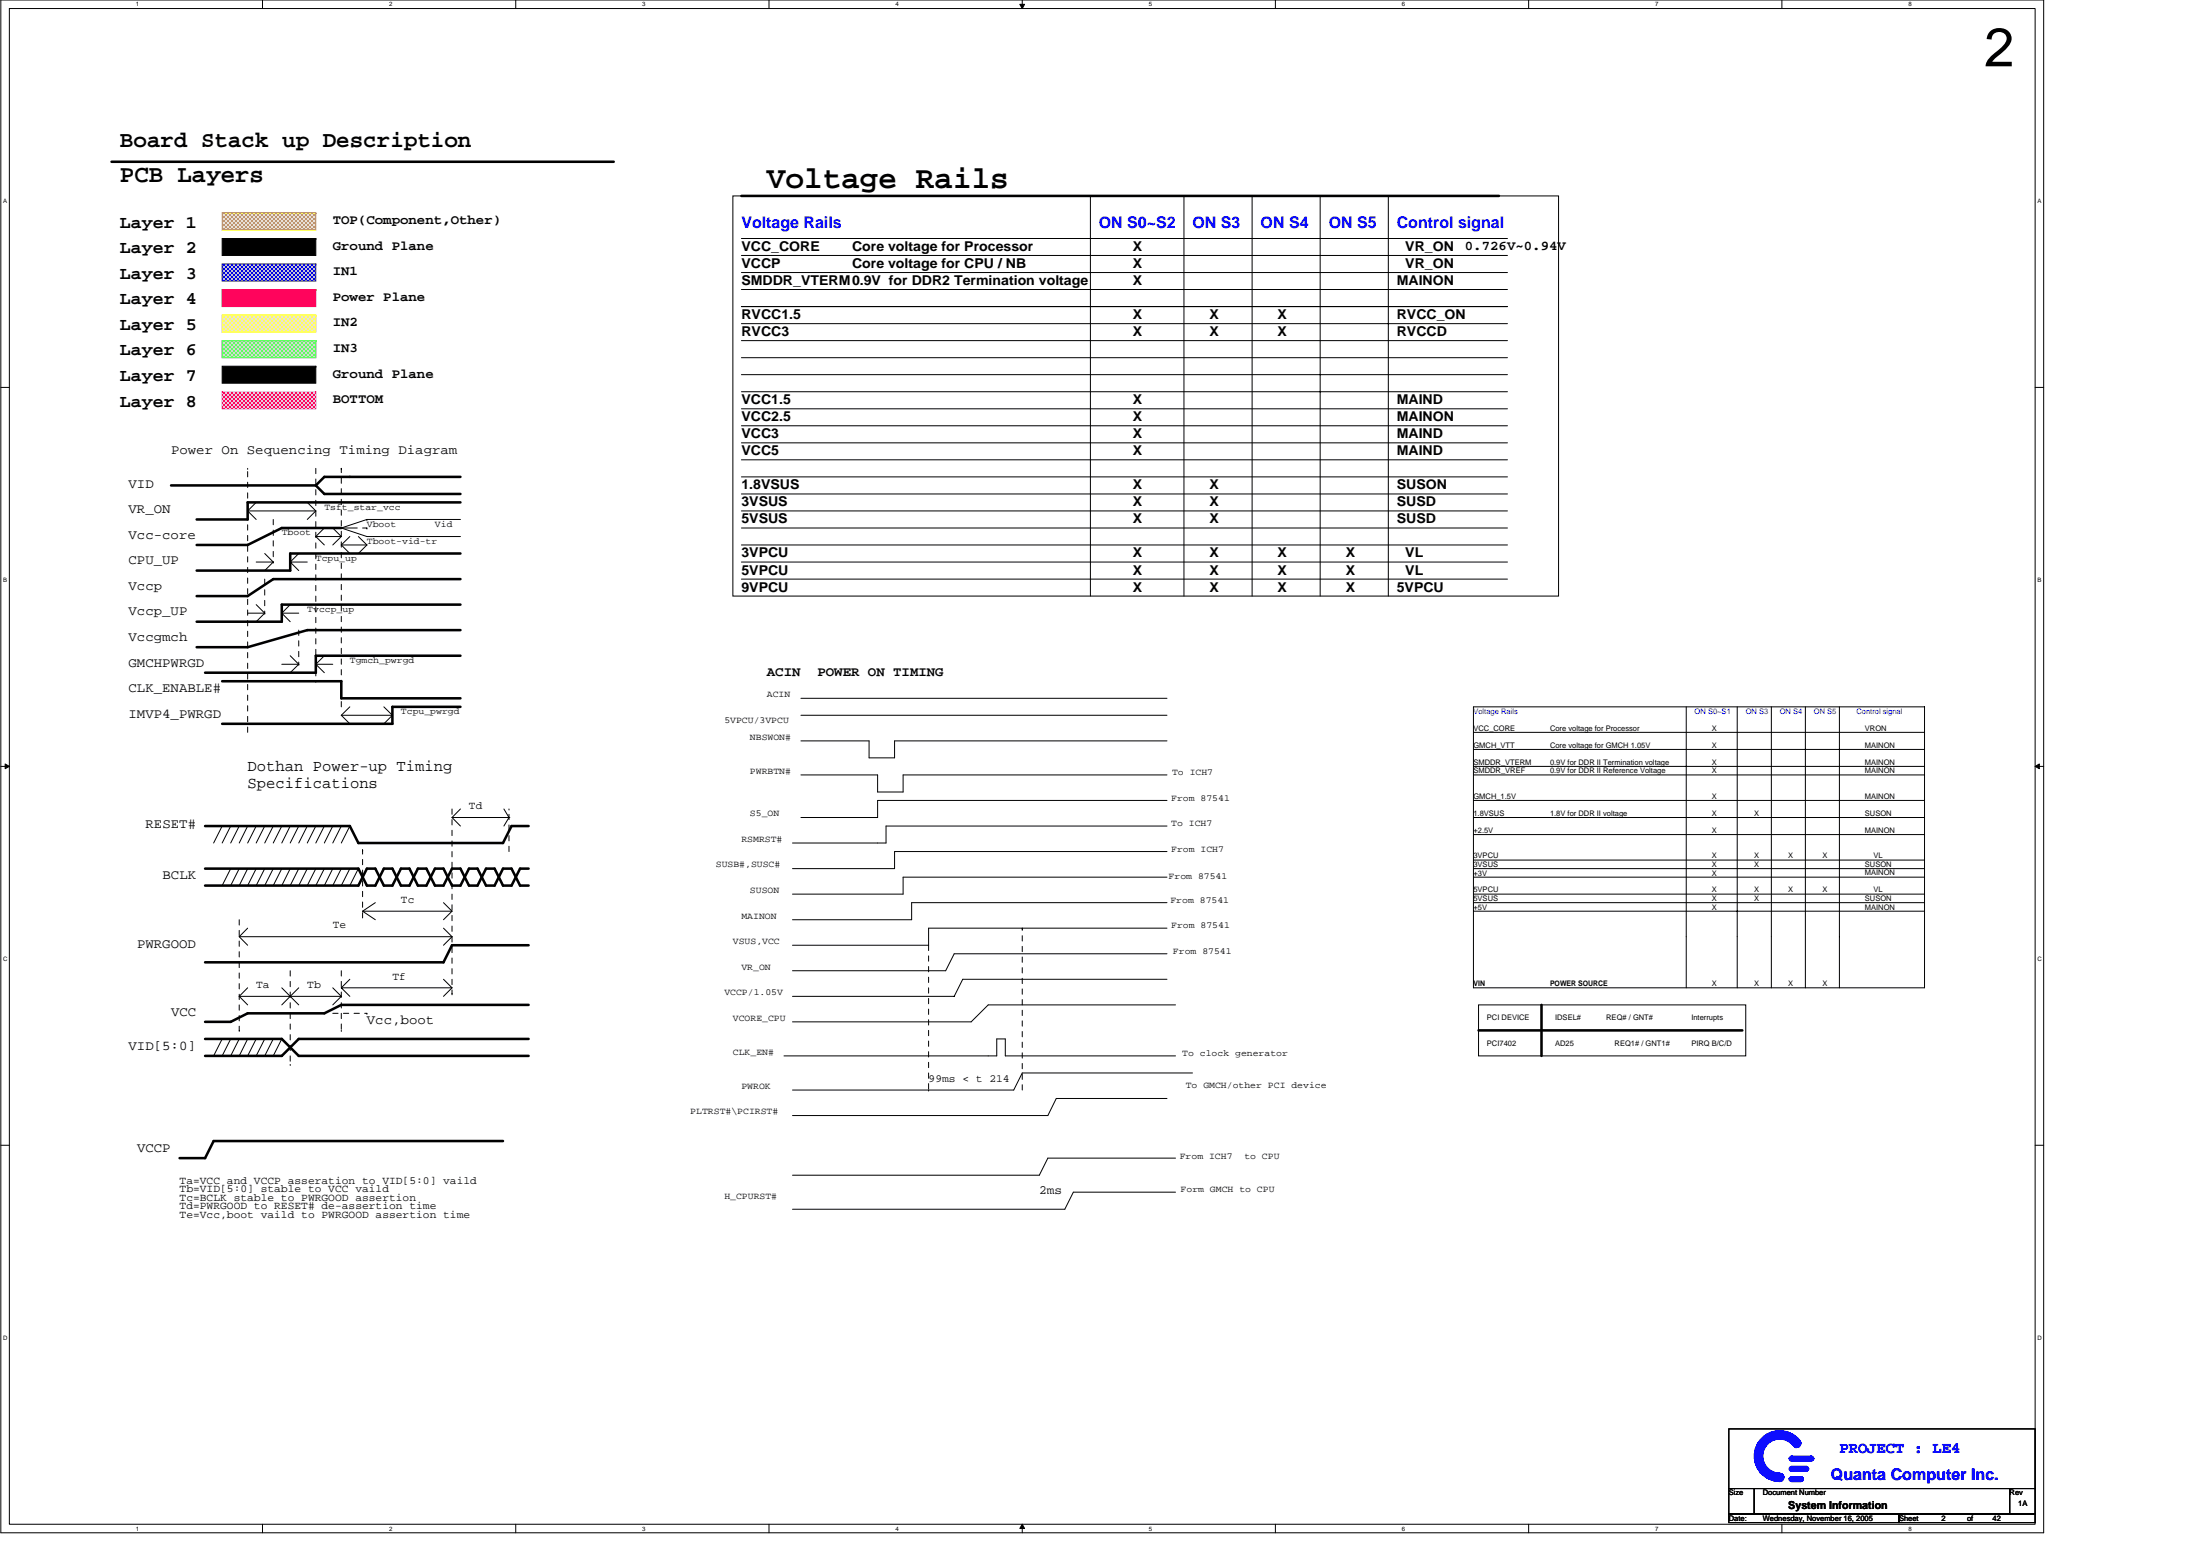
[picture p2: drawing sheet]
<svg xmlns="http://www.w3.org/2000/svg" width="420mm" height="297mm" viewBox="0 0 420 297" stroke-linecap="round" stroke-linejoin="round" font-family="sans-serif">
<path d="M.2 0h390.1v292.6h-390.1zM1.8 1.6h386.9v289.4h-386.9z" fill="none" stroke="#000" stroke-width=".19"/>
<g fill="#fff">
<path d="M26 .2h.6v1.3h-.6z"/>
<path d="M26 291.2h.6v1.3h-.6z"/>
</g>
<path d="M50.1 0v1.6M50.1 291v1.6" fill="none" stroke="#000" stroke-width=".19"/>
<g fill="#fff">
<path d="M74.3 .2h.6v1.3h-.6z"/>
<path d="M74.3 291.2h.6v1.3h-.6z"/>
</g>
<path d="M98.5 0v1.6M98.5 291v1.6" fill="none" stroke="#000" stroke-width=".19"/>
<g fill="#fff">
<path d="M122.7 .2h.6v1.3h-.6z"/>
<path d="M122.7 291.2h.6v1.3h-.6z"/>
</g>
<path d="M146.9 0v1.6M146.9 291v1.6" fill="none" stroke="#000" stroke-width=".19"/>
<g fill="#fff">
<path d="M171 .2h.7v1.3h-.7z"/>
<path d="M171 291.2h.7v1.3h-.7z"/>
</g>
<path d="M195.2 0v1.6M195.2 291v1.6" fill="none" stroke="#000" stroke-width=".19"/>
<path d="M194.8 .8h.9l-.5 .8zM195.2 291l.5 .8h-.9z" fill="#000" stroke="#000" stroke-width=".19"/>
<g fill="#fff">
<path d="M219.4 .2h.6v1.3h-.6z"/>
<path d="M219.4 291.2h.6v1.3h-.6z"/>
</g>
<path d="M243.6 0v1.6M243.6 291v1.6" fill="none" stroke="#000" stroke-width=".19"/>
<g fill="#fff">
<path d="M267.7 .2h.7v1.3h-.7z"/>
<path d="M267.7 291.2h.7v1.3h-.7z"/>
</g>
<path d="M291.9 0v1.6M291.9 291v1.6" fill="none" stroke="#000" stroke-width=".19"/>
<g fill="#fff">
<path d="M316.1 .2h.6v1.3h-.6z"/>
<path d="M316.1 291.2h.6v1.3h-.6z"/>
</g>
<path d="M340.3 0v1.6M340.3 291v1.6" fill="none" stroke="#000" stroke-width=".19"/>
<g fill="#fff">
<path d="M364.5 .2h.6v1.3h-.6z"/>
<path d="M364.5 291.2h.6v1.3h-.6z"/>
<path d="M.6 37.8h.7v1.3h-.7z"/>
<path d="M389.1 37.8h.8v1.3h-.8z"/>
<path d="M.6 110.1h.7v1.3h-.7z"/>
<path d="M389.1 110.1h.8v1.3h-.8z"/>
</g>
<path d="M.2 74h1.6M388.7 74h1.6" fill="none" stroke="#000" stroke-width=".19"/>
<g fill="#fff">
<path d="M.6 182.5h.8v1.2h-.8z"/>
<path d="M389.1 182.5h.8v1.2h-.8z"/>
</g>
<path d="M.2 146.3h1.6M388.7 146.3h1.6" fill="none" stroke="#000" stroke-width=".19"/>
<path d="M1 145.8l.8 .5-.8 .4zM388.7 146.3l.8-.5v.9z" fill="#000" stroke="#000" stroke-width=".19"/>
<g fill="#fff">
<path d="M.6 254.8h.8v1.3h-.8z"/>
<path d="M389.1 254.8h.8v1.3h-.8z"/>
</g>
<g fill="none" stroke="#000" stroke-width=".19">
<path d="M140 37.4h157.7v76.4h-157.7zM208.2 37.4v76.4M226.1 37.4v76.4M239.1 37.4v76.4M252.1 37.4v76.4M265.1 37.4v76.4M141.6 48.8h146.3M141.6 58.5h146.3M141.6 52h146.3M141.6 55.3h146.3M141.6 45.5h146.3M141.6 68.3h146.3"/>
<path d="M141.6 78h146.3M141.6 65h146.3M141.6 61.8h146.3M141.6 74.8h146.3M141.6 71.5h146.3M47.3 97.5h13M47.3 97.5l1.6 1.7M48.9 95.9l-1.6 1.6M58.7 95.9l1.6 1.6M60.3 97.5l-1.6 1.7M70.1 99.2h17.8M141.6 97.5h146.3"/>
<path d="M141.6 94.3h146.3M141.6 91h146.3M141.6 84.5h146.3M141.6 81.3h146.3M141.6 87.8h146.3M47.3 117.1h3.3M48.9 115.4l1.7 1.7M48.9 107.3h3.3M50.6 105.7l1.6 1.6M50.6 117.1l-1.7 1.6M52.2 107.3l-1.6 1.6M53.8 117.1l1.6 1.6"/>
<path d="M53.8 117.1h3.3M55.4 115.4l-1.6 1.7M57.1 105.7l-1.7 1.6M58.7 107.3h-3.3l1.7 1.6M60.3 102.4h4.9M60.3 102.4l1.6 1.6M61.9 100.8l-1.6 1.6M63.6 100.8l1.6 1.6M65.2 100.8l4.9 1.6h17.8M65.2 104h4.9M65.2 102.4l-1.6 1.6M65.2 104l1.6 1.7"/>
<path d="M66.8 102.4l-1.6 1.6M68.4 102.4l1.7 1.6M70.1 104l-1.7 1.7M141.6 104h146.3M141.6 100.8h146.3M141.6 107.3h146.3M141.6 110.6h146.3M53.8 126.8h3.3M55.4 125.2l1.7 1.6M57.1 126.8l-1.7 1.6M60.3 126.8h3.3M60.3 126.8l1.6 1.6"/>
<path d="M61.9 125.2l-1.6 1.6M65.2 136.5l1.6 1.7M65.2 136.5h9.7M66.8 134.9l-1.6 1.6M73.3 134.9l1.6 1.6M74.9 136.5l-1.6 1.7M153 136.5h69.9M153 133.3h69.9M281.4 134.9h86.1v53.7h-86.1zM281.4 139.8h86.1M322 134.9v53.7M331.8 134.9v53.7"/>
<path d="M338.3 134.9v53.7M344.8 134.9v53.7M351.3 134.9v53.7M42.4 157.7l-1.6 3.2M44.1 157.7l-1.7 3.2M45.7 157.7l-1.6 3.2M47.3 157.7l-1.6 3.2M48.9 157.7l-1.6 3.2M50.6 157.7l-1.7 3.2M52.2 157.7l-1.6 3.2M53.8 157.7l-1.6 3.2M55.4 157.7l-1.6 3.2"/>
<path d="M57.1 157.7l-1.7 3.2M58.7 157.7l-1.6 3.2M60.3 157.7l-1.6 3.2M61.9 157.7l-1.6 3.2M63.6 157.7l-1.7 3.2M65.2 157.7l-1.6 3.2M66.8 157.7l-1.6 3.2M86.3 156.1l1.6 1.6M86.3 156.1h11.1M87.9 154.4l-1.6 1.7M96.2 154.4l1 1.7-1 1.6M153 147.9h14.6v3.3h4.9v-3.3h50.4"/>
<path d="M153 141.4h13v3.3h4.8v-3.3h52.1M222.9 152.8h-55.3v3.3h-14.6M222.9 157.7h-53.7v3.2h-17.8M281.4 156.1h86.1M281.4 152.8h86.1M281.4 147.9h86.1M281.4 143.1h86.1M281.4 146.3h86.1M281.4 159.3h86.1M44.1 165.8l-1.7 3.3M45.7 178.8h40.6M45.7 178.8l1.6 1.6"/>
<path d="M45.7 165.8l-1.6 3.3M47.3 165.8l-1.6 3.3M47.3 177.2l-1.6 1.6M48.9 165.8l-1.6 3.3M50.6 165.8l-1.7 3.3M52.2 165.8l-1.6 3.3M53.8 165.8l-1.6 3.3M55.4 165.8l-1.6 3.3M57.1 165.8l-1.7 3.3M58.7 165.8l-1.6 3.3M60.3 165.8l-1.6 3.3M61.9 165.8l-1.6 3.3"/>
<path d="M63.6 165.8l-1.7 3.3M65.2 165.8l-1.6 3.3M66.8 165.8l-1.6 3.3M68.4 165.8l-1.6 3.3M69.2 173.9h17.1M69.2 173.9l2.5 1.7M71.7 172.3l-2.5 1.6M84.7 172.3l1.6 1.6M84.7 177.2l1.6 1.6M86.3 173.9l-1.6 1.7M86.3 178.8l-1.6 1.6M222.9 167.4h-50.4v3.3h-21.1"/>
<path d="M222.9 172.3h-48.8v3.3h-22.7M222.9 177.2h-45.6v3.2h-25.9M222.9 162.6h-52.1v3.2h-19.4M281.4 173.9h86.1M281.4 172.3h86.1M281.4 170.7h86.1M281.4 167.4h86.1M281.4 165.8h86.1M281.4 164.2h86.1M42.4 198.3l-1.6 3.3M44.1 198.3l-1.7 3.3M45.7 190.2l1.6 1.6"/>
<path d="M45.7 190.2h19.5M45.7 198.3l-1.6 3.3M47.3 198.3l-1.6 3.3M47.3 188.6l-1.6 1.6M48.9 198.3l-1.6 3.3M50.6 198.3l-1.7 3.3M52.2 198.3l-1.6 3.3M53.8 198.3l-1.6 3.3M53.8 188.6l1.6 1.6M55.4 190.2l-1.6 1.6M55.4 190.2l1.7 1.6M57.1 188.6l-1.7 1.6"/>
<path d="M63.6 188.6l1.6 1.6M65.2 190.2l-1.6 1.6M65.2 188.6l1.6 1.6M65.2 188.6h21.1M66.8 186.9l-1.6 1.7M84.7 186.9l1.6 1.7M86.3 188.6l-1.6 1.6M222.9 186.9h-39l-1.7 3.3h-30.8M222.9 182.1h-40.7l-1.6 3.2h-29.2M224.5 191.8h-35.8l-3.2 3.3h-34.1M282.4 191.8h51v9.8h-51zM.2 218.6h1.6"/>
<path d="M149.7 201.6h40.7v-3.3h1.6v3.3h32.5M222.9 209.7h-21.2l-1.6 3.3h-48.7M227.7 204.8h-32.5l-1.6 3.3h-42.2M388.7 218.6h1.6M224.5 227.6h-19.5l-1.6 3.2h-52M224.5 221.1h-24.4l-1.6 3.2h-47.1M330.2 272.8h58.5v11.4h-58.5zM330.2 289h32.5v1.7h-32.5zM330.2 284.2h4.8v4.8h-4.8zM335 284.2h48.8v4.8h-48.8zM362.7 289h26v1.7h-26zM383.8 284.2h4.9v4.8h-4.9z"/>
</g>
<g fill="none" stroke="#000" stroke-width=".49">
<path d="M21.3 30.9h95.9M141.6 37.4h144.7M32.7 92.7h27.6M60.3 92.7l1.6 1.6h26M87.9 91h-26l-1.6 1.7M87.9 95.9h-40.6v3.3h-9.7M65.2 100.8h-11.4l-6.5 3.2h-9.7M87.9 105.7h-32.5v3.2h-17.8M87.9 115.4h-34.1v3.3h-16.2M87.9 110.6h-35.7l-4.9 3.2h-9.7M42.4 130h22.8v3.3h22.7M87.9 134.9h-13v3.3h-32.5"/>
<path d="M87.9 125.2h-27.6v3.2h-21.1M87.9 120.3h-29.2l-11.4 3.2h-9.7M39.2 157.7h27.6l1.6 3.2h27.7l1.6-3.2h3.3M39.2 165.8h29.2l1.7 3.3h1.6l1.6-3.3h1.6l1.7 3.3h1.6l1.6-3.3h1.6l1.7 3.3h1.6l1.6-3.3h1.6l1.7 3.3h1.6l1.6-3.3h1.7l1.6 3.3h1.6l1.6-3.3h1.7M39.2 169.1h29.2l1.7-3.3h1.6l1.6 3.3h1.6l1.7-3.3h1.6l1.6 3.3h1.6l1.7-3.3h1.6l1.6 3.3h1.6l1.7-3.3h1.6l1.6 3.3h1.7l1.6-3.3h1.6l1.6 3.3h1.7M39.2 198.3h14.6l3.3 3.3h43.9M101 191.8h-35.8l-3.3 1.6h-14.6l-3.2 1.7h-4.9M101 198.3h-43.9l-3.3 3.3h-14.6M101 180.4h-14.7l-1.6 3.3h-45.5M282.4 196.7h50.3M294.4 191.8v9.8M96.1 217.8h-55.3l-1.6 3.3h-4.9"/>
</g>
<path d="M42.4 65v3.3h17.9v-3.3z" fill-rule="evenodd" fill="#0f0" stroke="#0f0" stroke-width=".19"/>
<path d="M42.4 40.6v3.3h17.9v-3.3z" fill-rule="evenodd" fill="#ff8000" stroke="#ff8000" stroke-width=".19"/>
<g fill="none" stroke="#000" stroke-width=".19" stroke-dasharray="1 1 1 1 1 1 1 1">
<path d="M47.3 89.4h.1M52.2 99.2v8.1M60.3 89.4v40.6M65.2 89.4h.1M50.6 110.6v6.5M50.6 117.1h.1M52.2 107.3h.1M47.3 139.8v-50.4M57.1 120.3v6.5M57.1 126.8h.1M60.3 130h.1M65.2 134.9v-45.5"/>
<path d="M86.3 154.4v35.3M97.2 154.4h.1M45.7 175.6v21.1M69.2 175.2v-13M69.2 162.2h.1M97.2 162.6v-8.2M195.2 177.2h.1M45.7 196.7h.1M55.4 185.3v17.9M63.6 193.4h6.5M65.2 185.3v11.4M65.2 196.7h.1"/>
<path d="M70.1 193.4h.1M86.3 189.7h.1M177.3 180.4v27.7M55.4 203.2h.1M177.3 208.1h.1M195.2 208.1v-30.9"/>
</g>
<path d="M42.4 74.8v3.2h17.9v-3.2z" fill-rule="evenodd" fill="#f0f" stroke="#f0f" stroke-width=".19"/>
<g fill="#000" stroke="#000" stroke-width=".19">
<path d="M42.4 45.5v3.3h17.9v-3.3z" fill-rule="evenodd"/>
<path d="M42.4 69.9v3.3h17.9v-3.3z" fill-rule="evenodd"/>
</g>
<path d="M65.2 100.8h4.9M70.1 100.8h.1" fill="none" stroke="#000" stroke-width=".19" stroke-dasharray="3 1 1 1 1 1"/>
<path d="M42.4 55.3v3.2h17.9v-3.2z" fill-rule="evenodd" fill="#f00" stroke="#f00" stroke-width=".19"/>
<path d="M42.4 50.4v3.3h17.9v-3.3z" fill-rule="evenodd" fill="#0000a0" stroke="#0000a0" stroke-width=".19"/>
<path d="M70.1 99.2h.1M65.2 100.8l4.9-1.6" fill="none" stroke="#000" stroke-width=".19" stroke-dasharray="6.1 2"/>
<path d="M42.4 60.2v3.2h17.9v-3.2z" fill-rule="evenodd" fill="#ff0" stroke="#ff0" stroke-width=".19"/>
<g fill="none" stroke="#00f" stroke-width=".19">
<path d="M335.2 276.8v2.3l.2 .5v-3.2l.1-.4v4.1l.2 .2v-4.6l.1-.3v5.2l.2 .2v-5.6l.2-.1v6.1M336.7 274.4v2.8l.1-.5v-2.3l.2-.2v2.2l.2-.2v-2.1l.1-.2v2l.2-.2v-2h.1v1.8l.2-.1v-1.7l.2-.1v1.6l.1-.1v-1.5l.2-.2v1.7M338.4 273.4l.2-.1v1.6l-.2-.2zM338.6 274.6a3.6 3.6 0 0 1 4.5 1.8M338.6 274.4l1.2-.2a3.7 3.7 0 0 1 3.3 1.8M338.6 274.3l1.2-.2a3.9 3.9 0 0 1 3.6 2.1M338.6 274.1a4.1 4.1 0 0 1 4.9 2.1M338.6 273.9l1.2-.2a4.2 4.2 0 0 1 3.8 2.2M338.6 273.8l1.2-.2a4.4 4.4 0 0 1 3.9 2.3M338.6 274.8l1.3-.2a3.4 3.4 0 0 1 3 1.8M338.8 273.6a4.6 4.6 0 0 1 5 2.1M338.8 273.4l1-.1a4.7 4.7 0 0 1 4.1 2.2"/>
<path d="M338.8 273.4v1.3M341.9 278.2h4.4v.1h-4.6v.2h4.7l-.1 .1h-4.4l.1 .2h4.3M342.2 279.9h2.7M342.2 279h3.7M342.2 278h3.7M342.4 275.9l-1.1-.9-1.4-.3a3.2 3.2 0 0 0-3.2 3.3 3.2 3.2 0 0 0 3.2 3.2M343.7 274.9a4.9 4.9 0 0 0-3.9-1.8h.1a4.9 4.9 0 0 0-4.9 4.9 4.9 4.9 0 0 0 4.9 4.8M336.3 281.2v-6.3l.2-.2v6.7h.2v-2.4l.1 .3v2.3l.2 .1v-2.1l.2 .3v2l.1 .1v-1.9l.2 .2v1.9h.1v-1.8l.2 .2v1.8h.2v-1.6l.1 .1v1.5l.2 .1v-1.6l.1 .2v1.4h.2v-1.3M338.6 281.1v.1h.2v1.3h.1v-1.3h.2v1.5h-.3l.5-1.5v1.5l.1-.2v-1.3l.2 .4v1.1h.2v-1.3h.1v1.3h.2v-1.3h.1v1.3l.2-.2v-.9l.2 .1v.7M341.9 280.1h3.4v.2h-3.4l-.2 .1h3.7l-.1 .2h-3.6l.3 .2h3.1M341.9 282h2.4v.2h-2.6v.2h2.8l-.2 .1h-2.6l.3 .2h2.3M342.2 281.9h1.8"/>
<path d="M342.2 282.9h1.8M342.2 280.9h2.7"/>
<circle cx="342.2" cy="278.5" r=".48"/>
<circle cx="343.1" cy="275.5" r=".8"/>
<circle cx="345.9" cy="278.5" r=".48"/>
<circle cx="339.9" cy="282" r=".8"/>
<circle cx="342.2" cy="280.4" r=".48"/>
<circle cx="342.2" cy="282.4" r=".48"/>
<circle cx="344" cy="282.4" r=".48"/>
<circle cx="344.9" cy="280.4" r=".48"/>
</g>
<text font-size="10.4" x="378.9" y="12.7">2</text>
<text font-size="6" x="146.5" y="35.9">Voltage Rails</text>
<text font-size="4.7" x="22.9" y="34.8">PCB Layers</text>
<text font-size="4.4" x="22.9" y="28">Board Stack up Description</text>
<g font-size="3.4">
<text x="22.9" y="43.5">Layer 1</text>
<text x="22.9" y="53.2">Layer 3</text>
<text x="22.9" y="48.4">Layer 2</text>
<text x="22.9" y="58.1">Layer 4</text>
<text x="22.9" y="63">Layer 5</text>
<text x="22.9" y="67.9">Layer 6</text>
<text x="22.9" y="77.6">Layer 8</text>
<text x="22.9" y="72.7">Layer 7</text>
</g>
<g font-size="3.1" fill="#00f">
<text x="141.6" y="43.5">Voltage Rails</text>
<text x="209.9" y="43.5">ON S0~S2</text>
<text x="227.7" y="43.5">ON S3</text>
<text x="240.8" y="43.5">ON S4</text>
<text x="253.8" y="43.5">ON S5</text>
<text x="266.8" y="43.5">Control signal</text>
<text x="351.3" y="277.3">PROJECT : LE4</text>
<text x="349.7" y="282.4">Quanta Computer Inc.</text>
</g>
<g font-size="3.1">
<text x="47.3" y="147.1">Dothan Power-up Timing</text>
<text x="47.3" y="150.4">Specifications</text>
</g>
<g font-size="2.6">
<text x="63.6" y="42.8">TOP(Component,Other)</text>
<text x="63.6" y="47.7">Ground Plane</text>
<text x="141.6" y="47.9">VCC_CORE</text>
<text x="162.7" y="47.9">Core voltage for Processor</text>
<text x="216.4" y="47.9">X</text>
<text x="268.4" y="47.9">VR_ON</text>
<text x="279.8" y="47.7">0.726V~0.94V</text>
<text x="63.6" y="52.6">IN1</text>
<text x="141.6" y="51.2">VCCP</text>
<text x="162.7" y="51.2">Core voltage for CPU / NB</text>
<text x="216.4" y="51.2">X</text>
<text x="268.4" y="51.2">VR_ON</text>
<text x="63.6" y="57.4">Power Plane</text>
<text x="141.6" y="54.4">SMDDR_VTERM0.9V for DDR2 Termination voltage</text>
<text x="216.4" y="54.4">X</text>
<text x="266.8" y="54.4">MAINON</text>
<text x="63.6" y="62.3">IN2</text>
<text x="141.6" y="60.9">RVCC1.5</text>
<text x="141.6" y="64.2">RVCC3</text>
<text x="216.4" y="64.2">X</text>
<text x="216.4" y="60.9">X</text>
<text x="231" y="60.9">X</text>
<text x="231" y="64.2">X</text>
<text x="244" y="64.2">X</text>
<text x="244" y="60.9">X</text>
<text x="266.8" y="64.2">RVCCD</text>
<text x="266.8" y="60.9">RVCC_ON</text>
<text x="63.6" y="67.2">IN3</text>
<text x="63.6" y="76.9">BOTTOM</text>
<text x="63.6" y="72.1">Ground Plane</text>
<text x="141.6" y="77.2">VCC1.5</text>
<text x="216.4" y="77.2">X</text>
<text x="266.8" y="77.2">MAIND</text>
<text x="141.6" y="80.4">VCC2.5</text>
<text x="141.6" y="83.7">VCC3</text>
<text x="216.4" y="80.4">X</text>
<text x="216.4" y="83.7">X</text>
<text x="266.8" y="80.4">MAINON</text>
<text x="266.8" y="83.7">MAIND</text>
<text x="32.7" y="86.6">Power On Sequencing Timing Diagram</text>
<text x="141.6" y="86.9">VCC5</text>
<text x="216.4" y="86.9">X</text>
<text x="266.8" y="86.9">MAIND</text>
<text x="24.5" y="93.1">VID</text>
<text x="141.6" y="93.4">1.8VSUS</text>
<text x="216.4" y="93.4">X</text>
<text x="231" y="93.4">X</text>
<text x="266.8" y="93.4">SUSON</text>
<text x="24.5" y="98">VR_ON</text>
<text x="141.6" y="99.9">5VSUS</text>
<text x="141.6" y="96.7">3VSUS</text>
<text x="216.4" y="96.7">X</text>
<text x="216.4" y="99.9">X</text>
<text x="231" y="96.7">X</text>
<text x="231" y="99.9">X</text>
<text x="266.8" y="96.7">SUSD</text>
<text x="266.8" y="99.9">SUSD</text>
<text x="24.5" y="102.9">Vcc-core</text>
<text x="24.5" y="107.7">CPU_UP</text>
<text x="141.6" y="106.4">3VPCU</text>
<text x="216.4" y="106.4">X</text>
<text x="231" y="106.4">X</text>
<text x="244" y="106.4">X</text>
<text x="257" y="106.4">X</text>
<text x="268.4" y="106.4">VL</text>
<text x="24.5" y="112.6">Vccp</text>
<text x="141.6" y="109.7">5VPCU</text>
<text x="141.6" y="112.9">9VPCU</text>
<text x="216.4" y="109.7">X</text>
<text x="216.4" y="112.9">X</text>
<text x="231" y="109.7">X</text>
<text x="231" y="112.9">X</text>
<text x="244" y="112.9">X</text>
<text x="244" y="109.7">X</text>
<text x="257" y="112.9">X</text>
<text x="257" y="109.7">X</text>
<text x="266.8" y="112.9">5VPCU</text>
<text x="268.4" y="109.7">VL</text>
<text x="24.5" y="117.5">Vccp_UP</text>
<text x="24.5" y="122.4">Vccgmch</text>
<text x="24.5" y="127.3">GMCHPWRGD</text>
<text x="146.5" y="129">ACIN</text>
<text x="156.1" y="129">POWER ON TIMING</text>
<text x="24.5" y="132.1">CLK_ENABLE#</text>
<text x="24.5" y="137">IMVP4_PWRGD</text>
<text x="27.8" y="158.1">RESET#</text>
<text x="31" y="167.9">BCLK</text>
<text x="26.2" y="180.9">PWRGOOD</text>
<text x="32.7" y="193.9">VCC</text>
<text x="70.1" y="195.5">Vcc,boot</text>
<text x="24.5" y="200.4">VID[5:0]</text>
<text x="26.2" y="219.9">VCCP</text>
</g>
<text font-size="2.4" x="198.5" y="227.9">2ms</text>
<g font-size="2.1">
<text x="89.6" y="154.5">Td</text>
<text x="76.6" y="172.4">Tc</text>
<text x="63.6" y="177.2">Te</text>
<text x="48.9" y="188.6">Ta</text>
<text x="58.7" y="188.6">Tb</text>
<text x="74.9" y="187">Tf</text>
<text x="177.3" y="206.5">99ms &lt; t 214</text>
<text x="34.3" y="226">Ta=VCC and VCCP asseration to VID[5:0] vaild</text>
<text x="34.3" y="227.6">Tb=VID[5:0] stable to VCC vaild</text>
<text x="34.3" y="230.9">Td=PWRGOOD to RESET# de-assertion time</text>
<text x="34.3" y="229.3">Tc=BCLK stable to PWRGOOD assertion</text>
<text x="34.3" y="232.5">Te=Vcc,boot vaild to PWRGOOD assertion time</text>
<text x="341.5" y="288">System Information</text>
</g>
<g font-size="1.8">
<text x="61.9" y="97.3">Tsft_star_vcc</text>
<text x="70.1" y="100.6">Vboot</text>
<text x="83.1" y="100.6">Vid</text>
<text x="53.8" y="102.2">Tboot</text>
<text x="60.3" y="107.1">Tcpu_up</text>
<text x="70.1" y="103.8">Tboot-vid-tr</text>
<text x="58.7" y="116.8">Tvccp_up</text>
<text x="66.8" y="126.6">Tgmch_pwrgd</text>
<text x="76.6" y="136.3">Tcpu_pwrgd</text>
<text x="138.3" y="137.9">5VPCU/3VPCU</text>
<text x="146.5" y="133.1">ACIN</text>
<text x="143.2" y="141.2">NBSWON#</text>
<text x="143.2" y="147.7">PWRBTN#</text>
<text x="223.8" y="147.9">To ICH7</text>
<text x="143.2" y="155.8">S5_ON</text>
<text x="223.7" y="152.9">From 87541</text>
<text x="141.6" y="160.7">RSMRST#</text>
<text x="223.7" y="157.6">To ICH7</text>
<text x="136.7" y="165.6">SUSB#,SUSC#</text>
<text x="223.2" y="167.9">From 87541</text>
<text x="223.7" y="162.7">From ICH7</text>
<text x="143.2" y="170.5">SUSON</text>
<text x="223.5" y="172.4">From 87541</text>
<text x="141.6" y="175.3">MAINON</text>
<text x="223.7" y="177.1">From 87541</text>
<text x="140" y="180.2">VSUS,VCC</text>
<text x="141.6" y="185.1">VR_ON</text>
<text x="224" y="182.2">From 87541</text>
<text x="138.3" y="190">VCCP/1.05V</text>
<text x="140" y="194.8">VCORE_CPU</text>
<text x="140" y="201.4">CLK_EN#</text>
<text x="225.8" y="201.7">To clock generator</text>
<text x="141.6" y="207.9">PWROK</text>
<text x="226.5" y="207.7">To GMCH/other PCI device</text>
<text x="131.8" y="212.7">PLTRST#\PCIRST#</text>
<text x="225.3" y="221.3">From ICH7</text>
<text x="237.6" y="221.3">to CPU</text>
<text x="225.5" y="227.5">Form GMCH to CPU</text>
<text x="138.3" y="229">H_CPURST#</text>
</g>
<g font-size="1.5" fill="#00f">
<text x="281.4" y="136.2">Voltage Rails</text>
<text x="323.6" y="136.2">ON S0~S1</text>
<text x="333.4" y="136.2">ON S3</text>
<text x="339.9" y="136.2">ON S4</text>
<text x="346.4" y="136.2">ON S5</text>
<text x="354.6" y="136.2">Control signal</text>
</g>
<g font-size="1.5">
<text x="281.4" y="139.5">VCC_CORE</text>
<text x="281.4" y="142.7">GMCH_VTT</text>
<text x="296" y="142.7">Core voltage for GMCH 1.05V</text>
<text x="296" y="139.5">Core voltage for Processor</text>
<text x="326.9" y="139.5">X</text>
<text x="326.9" y="142.7">X</text>
<text x="356.2" y="139.5">VRON</text>
<text x="356.2" y="142.7">MAINON</text>
<text x="281.4" y="146">SMDDR_VTERM</text>
<text x="281.4" y="147.6">SMDDR_VREF</text>
<text x="296" y="146">0.9V for DDR II Termination voltage</text>
<text x="296" y="147.6">0.9V for DDR II Reference Voltage</text>
<text x="326.9" y="146">X</text>
<text x="326.9" y="147.6">X</text>
<text x="356.2" y="146">MAINON</text>
<text x="356.2" y="147.6">MAINON</text>
<text x="281.4" y="152.5">GMCH_1.5V</text>
<text x="281.4" y="155.7">1.8VSUS</text>
<text x="296" y="155.7">1.8V for DDR II voltage</text>
<text x="326.9" y="152.5">X</text>
<text x="326.9" y="155.7">X</text>
<text x="335" y="155.7">X</text>
<text x="356.2" y="152.5">MAINON</text>
<text x="356.2" y="155.7">SUSON</text>
<text x="281.4" y="159">+2.5V</text>
<text x="326.9" y="159">X</text>
<text x="356.2" y="159">MAINON</text>
<text x="281.4" y="163.9">3VPCU</text>
<text x="281.4" y="165.5">3VSUS</text>
<text x="281.4" y="167.1">+3V</text>
<text x="326.9" y="163.9">X</text>
<text x="326.9" y="165.5">X</text>
<text x="326.9" y="167.1">X</text>
<text x="335" y="163.9">X</text>
<text x="335" y="165.5">X</text>
<text x="341.5" y="163.9">X</text>
<text x="348" y="163.9">X</text>
<text x="356.2" y="167.1">MAINON</text>
<text x="356.2" y="165.5">SUSON</text>
<text x="357.8" y="163.9">VL</text>
<text x="281.4" y="170.4">5VPCU</text>
<text x="281.4" y="172">5VSUS</text>
<text x="281.4" y="173.6">+5V</text>
<text x="326.9" y="170.4">X</text>
<text x="326.9" y="173.6">X</text>
<text x="326.9" y="172">X</text>
<text x="335" y="170.4">X</text>
<text x="335" y="172">X</text>
<text x="341.5" y="170.4">X</text>
<text x="348" y="170.4">X</text>
<text x="356.2" y="173.6">MAINON</text>
<text x="356.2" y="172">SUSON</text>
<text x="357.8" y="170.4">VL</text>
<text x="281.4" y="188.3">VIN</text>
<text x="296" y="188.3">POWER SOURCE</text>
<text x="326.9" y="188.3">X</text>
<text x="335" y="188.3">X</text>
<text x="341.5" y="188.3">X</text>
<text x="348" y="188.3">X</text>
<text x="284" y="194.8">PCI DEVICE</text>
<text x="297" y="194.8">IDSEL#</text>
<text x="306.8" y="194.8">REQ# / GNT#</text>
<text x="323" y="194.8">Interrupts</text>
<text x="284" y="199.6">PCI7402</text>
<text x="297" y="199.6">AD25</text>
<text x="308.4" y="199.6">REQ1# / GNT1#</text>
<text x="323" y="199.6">PIRQ B/C/D</text>
<text x="330.2" y="285.5">Size</text>
<text x="336.7" y="285.5">Document Number</text>
<text x="383.8" y="285.5">Rev</text>
<text x="385.4" y="287.4">1A</text>
<text x="330.2" y="290.3">Date:</text>
<text x="336.7" y="290.3">Wednesday, November 16, 2005</text>
<text x="362.7" y="290.3">Sheet</text>
<text x="370.8" y="290.3">2</text>
<text x="375.7" y="290.3">of</text>
<text x="380.5" y="290.3">42</text>
</g>
<g font-size="1.2">
<text x="26" y="1.2">1</text>
<text x="74.3" y="1.2">2</text>
<text x="122.7" y="1.2">3</text>
<text x="171" y="1.2">4</text>
<text x="219.4" y="1.2">5</text>
<text x="267.7" y="1.2">6</text>
<text x="316.1" y="1.2">7</text>
<text x="364.5" y="1.2">8</text>
<text x=".6" y="38.8">A</text>
<text x="389.1" y="38.8">A</text>
<text x=".6" y="111.1">B</text>
<text x="389.1" y="111.1">B</text>
<text x=".6" y="183.5">C</text>
<text x="389.1" y="183.5">C</text>
<text x=".6" y="255.8">D</text>
<text x="389.1" y="255.8">D</text>
<text x="26" y="292.2">1</text>
<text x="74.3" y="292.2">2</text>
<text x="122.7" y="292.2">3</text>
<text x="171" y="292.2">4</text>
<text x="219.4" y="292.2">5</text>
<text x="267.7" y="292.2">6</text>
<text x="316.1" y="292.2">7</text>
<text x="364.5" y="292.2">8</text>
</g>
</svg>
